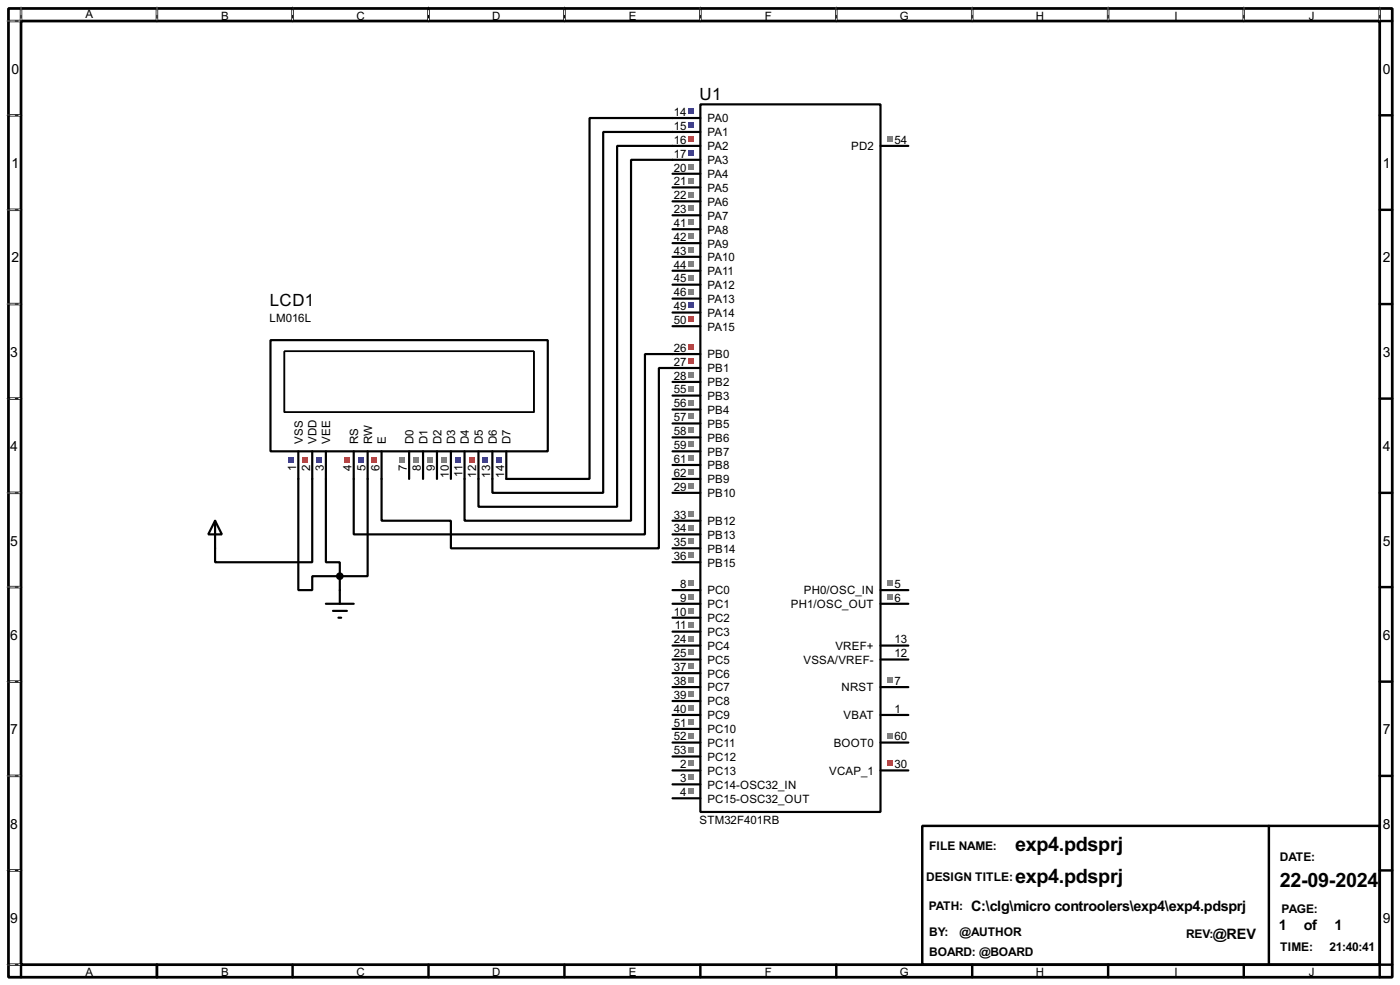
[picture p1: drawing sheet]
<svg xmlns="http://www.w3.org/2000/svg" width="256mm" height="180mm" viewBox="0 0 256 180" stroke-linecap="round" stroke-linejoin="round" font-family="sans-serif">
<path d="M1.6 1.6h253.5v177.3h-253.5zM3.9 3.9h248.9v172.7h-248.9z" fill="none" stroke="#000" stroke-width=".5"/>
<g fill="none" stroke="#000" stroke-width=".45">
<path d="M3.9 1.6v2.3h-2.3M28.8 1.6v2.3M53.6 1.6v2.3M78.5 1.6v2.3M103.4 1.6v2.3M128.3 1.6v2.3M153.2 1.6v2.3M178.1 1.6v2.3M203 1.6v2.3M227.9 1.6v2.3M252.8 1.6v2.3h2.3M1.6 21.1h2.3"/>
<path d="M1.6 38.4h2.3M252.8 21.1h2.3M252.8 38.4h2.3M1.6 55.7h2.3M252.8 55.7h2.3M1.6 73h2.3M252.8 73h2.3M1.6 90.2h2.3M252.8 90.2h2.3M1.6 107.5h2.3M252.8 107.5h2.3M1.6 124.8h2.3"/>
<path d="M252.8 124.8h2.3M1.6 142h2.3M1.6 159.3h2.3M169 151.2h83.8v25.4h-83.8zM232.5 151.2v25.4M252.8 142h2.3M252.8 159.3h2.3M1.6 176.6h2.3v2.3M28.8 176.6v2.3M53.6 176.6v2.3M78.5 176.6v2.3M103.4 176.6v2.3"/>
<path d="M128.3 176.6v2.3M153.2 176.6v2.3M178.1 176.6v2.3M203 176.6v2.3M227.9 176.6v2.3M255.1 176.6h-2.3v2.3"/>
</g>
<g fill="none" stroke="#fff" stroke-width=".18">
<path d="M1.3 3.9h2.3M3.9 1.3v2.3M28.8 1.3v2.3M53.6 1.3v2.3M78.5 1.3v2.3M103.4 1.3v2.3M128.3 1.3v2.3M153.2 1.3v2.3M178.1 1.3v2.3M203 1.3v2.3M227.9 1.3v2.3M252.8 1.3v2.3"/>
<path d="M1.3 21.1h2.3M1.3 38.4h2.3M1.3 55.7h2.3M1.3 73h2.3M1.3 90.2h2.3M1.3 107.5h2.3M1.3 124.8h2.3M1.3 142h2.3M1.3 159.3h2.3M1.3 176.6h2.3"/>
</g>
<g fill="none" stroke="#000" stroke-width=".18" stroke-dasharray=".5 1">
<path d="M1.3 3.9h2.3M3.9 1.3v2.3M28.8 1.3v2.3M53.6 1.3v2.3M78.5 1.3v2.3M103.4 1.3v2.3M128.3 1.3v2.3M153.2 1.3v2.3M178.1 1.3v2.3M203 1.3v2.3M227.9 1.3v2.3M252.8 1.3v2.3"/>
<path d="M1.3 21.1h2.3M1.3 38.4h2.3M1.3 55.7h2.3M1.3 73h2.3M1.3 90.2h2.3M1.3 107.5h2.3M1.3 124.8h2.3M1.3 142h2.3M1.3 159.3h2.3M1.3 176.6h2.3"/>
</g>
<g fill="none" stroke="#000" stroke-width=".4">
<path d="M123.2 21.6h-15.2v66.1h-15.2v-5.1M123.2 26.7h-10.1v66.1h-25.4v-10.2M123.2 24.2h-12.7v66h-20.3v-7.6M123.2 29.3h-7.6v66h-30.5v-12.7M49.6 62.3h50.8v20.3h-50.8zM123.2 64.8h-5v33h-53.4v-15.2M123.2 67.4h-2.5v33h-38.1v-5.1h-12.7v-12.7M54.7 82.6v25.4h2.5v-2.5h5.1M57.2 82.6v20.3h-17.8v-2.5M59.7 82.6v20.3h2.6v2.6M67.4 82.6v22.9h-5.1M75 82.6v5.1"/>
<path d="M77.5 82.6v5.1M80.1 82.6v5.1M82.6 82.6v5.1M62.3 105.5v2.5"/>
</g>
<path d="M52.1 64.3h45.7v11.2h-45.7z" fill="none" stroke="#000" stroke-width=".25"/>
<g fill="#4040ff">
<path d="M91 83.7h1v1.1h-1z"/>
<path d="M88.4 83.7h1.1v1.1h-1.1z"/>
</g>
<path d="M85.9 83.7h1v1.1h-1z" fill="#ff4040"/>
<path d="M83.4 83.7h1v1.1h-1z" fill="#4040ff"/>
<g fill="#808080">
<path d="M80.8 83.7h1v1.1h-1z"/>
<path d="M78.3 83.7h1v1.1h-1z"/>
<path d="M75.7 83.7h1.1v1.1h-1.1z"/>
<path d="M73.2 83.7h1v1.1h-1z"/>
</g>
<path d="M68.1 83.7h1v1.1h-1z" fill="#ff4040"/>
<path d="M65.6 83.7h1v1.1h-1z" fill="#4040ff"/>
<path d="M63 83.7h1.1v1.1h-1.1z" fill="#ff4040"/>
<path d="M52.9 83.7h1v1.1h-1z" fill="#4040ff"/>
<path d="M55.4 83.7h1v1.1h-1z" fill="#ff4040"/>
<path d="M58 83.7h1v1.1h-1z" fill="#4040ff"/>
<g fill="none" stroke="#000" stroke-width=".4">
<path d="M128.3 19.1h33v129.5h-33zM123.2 21.6h5.1M123.2 26.7h5.1M123.2 24.2h5.1M123.2 29.3h5.1M123.2 31.8h5.1M123.2 34.3h5.1M123.2 36.9h5.1M123.2 39.4h5.1M161.3 26.7h5.1M123.2 42h5.1M123.2 44.5h5.1"/>
<path d="M123.2 47h5.1M123.2 49.6h5.1M123.2 52.1h5.1M123.2 54.7h5.1M123.2 57.2h5.1M123.2 59.7h5.1M123.2 64.8h5.1M123.2 67.4h5.1M123.2 69.9h5.1M123.2 72.4h5.1M123.2 75h5.1M123.2 77.5h5.1"/>
<path d="M123.2 85.1h5.1M123.2 87.7h5.1M123.2 90.2h5.1M123.2 80.1h5.1M123.2 82.6h5.1M123.2 95.3h5.1M123.2 97.8h5.1M123.2 110.5h5.1M123.2 113.1h5.1M123.2 108h5.1M123.2 118.2h5.1M123.2 115.6h5.1"/>
<path d="M123.2 100.4h5.1M123.2 102.9h5.1M161.3 110.5h5.1M161.3 108h5.1M161.3 118.2h5.1M123.2 135.9h5.1M123.2 125.8h5.1M123.2 120.7h5.1M123.2 128.3h5.1M123.2 123.2h5.1M123.2 133.4h5.1M123.2 130.9h5.1"/>
<path d="M123.2 138.5h5.1M161.3 135.9h5.1M161.3 125.8h5.1M161.3 120.7h5.1M161.3 130.9h5.1M123.2 141h5.1M123.2 143.6h5.1M123.2 146.1h5.1M161.3 141h5.1"/>
</g>
<g fill="#808080">
<path d="M162.5 134.2h1v1h-1z"/>
<path d="M162.5 124h1v1h-1z"/>
</g>
<path d="M126.2 19.9h1v1h-1z" fill="#4040ff"/>
<path d="M126.2 83.4h1v1h-1z" fill="#808080"/>
<path d="M126.2 24.9h1v1.1h-1z" fill="#ff4040"/>
<g fill="#4040ff">
<path d="M126.2 22.4h1v1h-1z"/>
<path d="M126.2 27.5h1v1h-1z"/>
</g>
<g fill="#808080">
<path d="M126.2 30h1v1h-1z"/>
<path d="M126.2 85.9h1v1h-1z"/>
<path d="M126.2 32.6h1v1h-1z"/>
<path d="M126.2 35.1h1v1h-1z"/>
<path d="M126.2 37.6h1v1.1h-1z"/>
<path d="M126.2 40.2h1v1h-1z"/>
<path d="M126.2 42.7h1v1h-1z"/>
<path d="M126.2 88.4h1v1.1h-1z"/>
<path d="M126.2 45.3h1v1h-1z"/>
</g>
<g fill="#ff4040">
<path d="M126.2 63h1v1.1h-1z"/>
<path d="M126.2 65.6h1v1h-1z"/>
</g>
<g fill="#808080">
<path d="M126.2 68.1h1v1h-1z"/>
<path d="M126.2 70.7h1v1h-1z"/>
<path d="M126.2 73.2h1v1h-1z"/>
<path d="M126.2 75.7h1v1.1h-1z"/>
<path d="M126.2 78.3h1v1h-1z"/>
<path d="M126.2 80.8h1v1h-1z"/>
<path d="M126.2 108.8h1v1h-1z"/>
<path d="M126.2 111.3h1v1h-1z"/>
<path d="M126.2 106.2h1v1h-1z"/>
<path d="M126.2 116.4h1v1h-1z"/>
<path d="M126.2 118.9h1v1h-1z"/>
<path d="M126.2 113.8h1v1.1h-1z"/>
<path d="M126.2 124h1v1h-1z"/>
<path d="M126.2 126.5h1v1.1h-1z"/>
<path d="M126.2 121.5h1v1h-1z"/>
<path d="M126.2 131.6h1v1h-1z"/>
<path d="M126.2 134.2h1v1h-1z"/>
<path d="M126.2 129.1h1v1h-1z"/>
<path d="M126.2 93.5h1v1h-1z"/>
<path d="M126.2 96.1h1v1h-1z"/>
<path d="M126.2 98.6h1v1h-1z"/>
<path d="M126.2 101.1h1v1.1h-1z"/>
<path d="M126.2 47.8h1v1h-1z"/>
<path d="M126.2 50.3h1v1.1h-1z"/>
<path d="M126.2 52.9h1v1h-1z"/>
</g>
<path d="M126.2 55.4h1v1h-1z" fill="#4040ff"/>
<path d="M126.2 58h1v1h-1z" fill="#ff4040"/>
<g fill="#808080">
<path d="M126.2 136.7h1v1h-1z"/>
<path d="M126.2 139.2h1v1.1h-1z"/>
<path d="M126.2 141.8h1v1h-1z"/>
<path d="M126.2 144.3h1v1h-1z"/>
<path d="M162.5 24.9h1v1.1h-1z"/>
<path d="M162.5 108.8h1v1h-1z"/>
<path d="M162.5 106.2h1v1h-1z"/>
</g>
<path d="M162.5 139.2h1v1.1h-1z" fill="#ff4040"/>
<path d="M39.4 95.3l1.3 2.5h-2.5zM39.4 95.3v5.1M59.7 110.5h5.1M61 111.8h2.6M62 113.1h.5M62.3 108v2.5" fill="none" stroke="#000" stroke-width=".4"/>
<circle cx="62.2" cy="105.5" r=".5" fill="#000" stroke="#000" stroke-width=".4"/>
<g font-size="4.1">
<text x="186" y="155.8">exp4.pdsprj</text>
<text x="186" y="161.7">exp4.pdsprj</text>
<text x="234.5" y="162.4">22-09-2024</text>
</g>
<g font-size="3.5">
<text x="128.2" y="18.3">U1</text>
<text x="49.4" y="56.1">LCD1</text>
</g>
<g font-size="3">
<text x="177.9" y="166.7">C:\clg\micro controolers\exp4\exp4.pdsprj</text>
<text x="222.2" y="171.8">@REV</text>
<text x="234.3" y="170.3">1</text>
<text x="238.9" y="170.3">of</text>
<text x="244.5" y="170.3">1</text>
</g>
<g font-size="2.9">
<text x="2.1" y="13.5">0</text>
<text x="253.4" y="13.5">0</text>
<text x="2.1" y="30.7">1</text>
<text x="253.4" y="30.7">1</text>
<text x="2.1" y="48">2</text>
<text x="253.4" y="48">2</text>
<text x="1.9" y="65.3">3</text>
<text x="253.4" y="65.3">3</text>
<text x="1.9" y="82.5">4</text>
<text x="253.4" y="82.5">4</text>
<text x="1.9" y="99.9">5</text>
<text x="253.4" y="99.9">5</text>
<text x="1.9" y="117.1">6</text>
<text x="253.4" y="117.1">6</text>
<text x="1.9" y="134.4">7</text>
<text x="253.4" y="134.4">7</text>
<text x="1.9" y="151.7">8</text>
<text x="253.4" y="151.7">8</text>
<text x="1.9" y="168.9">9</text>
<text x="253.4" y="168.9">9</text>
</g>
<g font-size="2.5">
<text x="170.2" y="155.6">FILE NAME:</text>
<text x="169.7" y="161.2">DESIGN TITLE:</text>
<text x="234.5" y="157.7">DATE:</text>
<text x="170.1" y="166.5">PATH:</text>
<text x="234.8" y="167.1">PAGE:</text>
<text x="170.2" y="171.4">BY:</text>
<text x="175.8" y="171.4">@AUTHOR</text>
<text x="217.3" y="171.6">REV:</text>
<text x="170.2" y="175">BOARD: @BOARD</text>
<text x="234.5" y="174.1">TIME:</text>
<text x="243.6" y="174.1">21:40:41</text>
</g>
<g font-size="2.4">
<text x="15.6" y="3.4">A</text>
<text x="40.5" y="3.6">B</text>
<text x="65.3" y="3.6">C</text>
<text x="90.2" y="3.6">D</text>
<text x="115.2" y="3.6">E</text>
<text x="140.1" y="3.6">F</text>
<text x="164.8" y="3.6">G</text>
<text x="189.8" y="3.6">H</text>
<text x="215.1" y="3.6">I</text>
<text x="239.8" y="3.6">J</text>
<text x="123.5" y="21.2">14</text>
<text x="123.5" y="23.8">15</text>
<text x="129.6" y="22.4">PA0</text>
<text x="123.5" y="26.3">16</text>
<text x="123.5" y="28.9">17</text>
<text x="129.6" y="27.5">PA2</text>
<text x="129.6" y="25">PA1</text>
<text x="155.9" y="27.5">PD2</text>
<text x="163.9" y="26.3">54</text>
<text x="123.5" y="31.4">20</text>
<text x="123.5" y="33.9">21</text>
<text x="129.6" y="30">PA3</text>
<text x="129.6" y="32.6">PA4</text>
<text x="129.6" y="35.1">PA5</text>
<text x="123.5" y="36.5">22</text>
<text x="123.5" y="39">23</text>
<text x="123.5" y="41.6">41</text>
<text x="129.6" y="37.7">PA6</text>
<text x="129.6" y="40.2">PA7</text>
<text x="123.5" y="44.1">42</text>
<text x="123.5" y="46.6">43</text>
<text x="129.6" y="42.7">PA8</text>
<text x="129.6" y="45.3">PA9</text>
<text x="129.6" y="47.8">PA10</text>
<text x="123.5" y="49.2">44</text>
<text x="123.5" y="51.7">45</text>
<text x="129.6" y="50.4">PA11</text>
<text x="129.6" y="52.9">PA12</text>
<text x="49.4" y="59">LM016L</text>
<text x="123.5" y="54.3">46</text>
<text x="123.5" y="56.8">49</text>
<text x="123.5" y="59.3">50</text>
<text x="129.6" y="55.4">PA13</text>
<text x="129.6" y="58">PA14</text>
<text x="123.5" y="64.4">26</text>
<text x="129.6" y="65.6">PB0</text>
<text x="129.6" y="60.5">PA15</text>
<text x="123.5" y="67">27</text>
<text x="123.5" y="69.5">28</text>
<text x="123.5" y="72">55</text>
<text x="129.6" y="68.1">PB1</text>
<text x="129.6" y="70.7">PB2</text>
<text x="123.5" y="74.6">56</text>
<text x="123.5" y="77.1">57</text>
<text x="129.6" y="73.2">PB3</text>
<text x="129.6" y="75.8">PB4</text>
<text x="55.5" y="81.3" transform="rotate(-90 55.5 81.3)">VSS</text>
<text x="58" y="81.3" transform="rotate(-90 58 81.3)">VDD</text>
<text x="60.5" y="81.3" transform="rotate(-90 60.5 81.3)">VEE</text>
<text x="65.6" y="81.3" transform="rotate(-90 65.6 81.3)">RS</text>
<text x="68.2" y="81.3" transform="rotate(-90 68.2 81.3)">RW</text>
<text x="70.7" y="81.3" transform="rotate(-90 70.7 81.3)">E</text>
<text x="75.8" y="81.3" transform="rotate(-90 75.8 81.3)">D0</text>
<text x="78.3" y="81.3" transform="rotate(-90 78.3 81.3)">D1</text>
<text x="80.9" y="81.3" transform="rotate(-90 80.9 81.3)">D2</text>
<text x="83.4" y="81.3" transform="rotate(-90 83.4 81.3)">D3</text>
<text x="85.9" y="81.3" transform="rotate(-90 85.9 81.3)">D4</text>
<text x="88.5" y="81.3" transform="rotate(-90 88.5 81.3)">D5</text>
<text x="91" y="81.3" transform="rotate(-90 91 81.3)">D6</text>
<text x="93.6" y="81.3" transform="rotate(-90 93.6 81.3)">D7</text>
<text x="123.5" y="79.7">58</text>
<text x="123.5" y="82.2">59</text>
<text x="129.6" y="78.3">PB5</text>
<text x="129.6" y="80.8">PB6</text>
<text x="129.6" y="83.4">PB7</text>
<text x="54.3" y="86.3" transform="rotate(-90 54.3 86.3)">1</text>
<text x="56.8" y="86.3" transform="rotate(-90 56.8 86.3)">2</text>
<text x="59.3" y="86.3" transform="rotate(-90 59.3 86.3)">3</text>
<text x="64.4" y="86.3" transform="rotate(-90 64.4 86.3)">4</text>
<text x="67" y="86.3" transform="rotate(-90 67 86.3)">5</text>
<text x="69.5" y="86.3" transform="rotate(-90 69.5 86.3)">6</text>
<text x="74.6" y="86.3" transform="rotate(-90 74.6 86.3)">7</text>
<text x="77.1" y="86.3" transform="rotate(-90 77.1 86.3)">8</text>
<text x="79.7" y="86.3" transform="rotate(-90 79.7 86.3)">9</text>
<text x="82.2" y="87.4" transform="rotate(-90 82.2 87.4)">10</text>
<text x="84.7" y="87.3" transform="rotate(-90 84.7 87.3)">11</text>
<text x="87.3" y="87.4" transform="rotate(-90 87.3 87.4)">12</text>
<text x="89.8" y="87.4" transform="rotate(-90 89.8 87.4)">13</text>
<text x="92.4" y="87.4" transform="rotate(-90 92.4 87.4)">14</text>
<text x="123.5" y="84.7">61</text>
<text x="123.5" y="87.3">62</text>
<text x="123.5" y="89.8">29</text>
<text x="129.6" y="85.9">PB8</text>
<text x="129.6" y="88.5">PB9</text>
<text x="123.5" y="94.9">33</text>
<text x="129.6" y="91">PB10</text>
<text x="123.5" y="97.4">34</text>
<text x="123.5" y="100">35</text>
<text x="129.6" y="96.1">PB12</text>
<text x="129.6" y="98.6">PB13</text>
<text x="129.6" y="101.2">PB14</text>
<text x="123.5" y="102.5">36</text>
<text x="124.6" y="107.6">8</text>
<text x="129.6" y="103.7">PB15</text>
<text x="163.9" y="107.6">5</text>
<text x="123.5" y="112.7">10</text>
<text x="124.6" y="110.1">9</text>
<text x="129.6" y="111.3">PC1</text>
<text x="129.6" y="113.9">PC2</text>
<text x="129.6" y="108.8">PC0</text>
<text x="144.9" y="111.3">PH1/OSC_OUT</text>
<text x="147.3" y="108.8">PH0/OSC_IN</text>
<text x="163.9" y="110.1">6</text>
<text x="123.5" y="117.8">24</text>
<text x="123.6" y="115.2">11</text>
<text x="129.6" y="119">PC4</text>
<text x="129.6" y="116.4">PC3</text>
<text x="153" y="119">VREF+</text>
<text x="163.9" y="117.8">13</text>
<text x="123.5" y="120.3">25</text>
<text x="123.5" y="125.4">38</text>
<text x="123.5" y="122.8">37</text>
<text x="129.6" y="121.5">PC5</text>
<text x="129.6" y="124">PC6</text>
<text x="147.2" y="121.5">VSSA/VREF-</text>
<text x="163.9" y="125.4">7</text>
<text x="163.9" y="120.3">12</text>
<text x="123.5" y="127.9">39</text>
<text x="123.5" y="130.5">40</text>
<text x="129.6" y="126.6">PC7</text>
<text x="129.6" y="129.1">PC8</text>
<text x="129.6" y="131.7">PC9</text>
<text x="154.2" y="126.6">NRST</text>
<text x="154.5" y="131.7">VBAT</text>
<text x="163.9" y="130.5">1</text>
<text x="123.5" y="133">51</text>
<text x="123.5" y="135.5">52</text>
<text x="129.6" y="134.2">PC10</text>
<text x="129.6" y="136.7">PC11</text>
<text x="152.7" y="136.7">BOOT0</text>
<text x="163.9" y="135.5">60</text>
<text x="123.5" y="138.1">53</text>
<text x="124.6" y="140.6">2</text>
<text x="124.6" y="143.2">3</text>
<text x="129.6" y="139.3">PC12</text>
<text x="129.6" y="141.8">PC13</text>
<text x="151.9" y="141.8">VCAP_1</text>
<text x="163.9" y="140.6">30</text>
<text x="124.6" y="145.7">4</text>
<text x="129.6" y="144.4">PC14-OSC32_IN</text>
<text x="129.6" y="146.9">PC15-OSC32_OUT</text>
<text x="128.1" y="150.8">STM32F401RB</text>
<text x="15.6" y="178.7">A</text>
<text x="40.5" y="178.7">B</text>
<text x="65.3" y="178.7">C</text>
<text x="90.2" y="178.7">D</text>
<text x="115.2" y="178.7">E</text>
<text x="140.1" y="178.7">F</text>
<text x="164.8" y="178.7">G</text>
<text x="189.8" y="178.7">H</text>
<text x="215.1" y="178.7">I</text>
<text x="239.8" y="178.7">J</text>
</g>
</svg>
